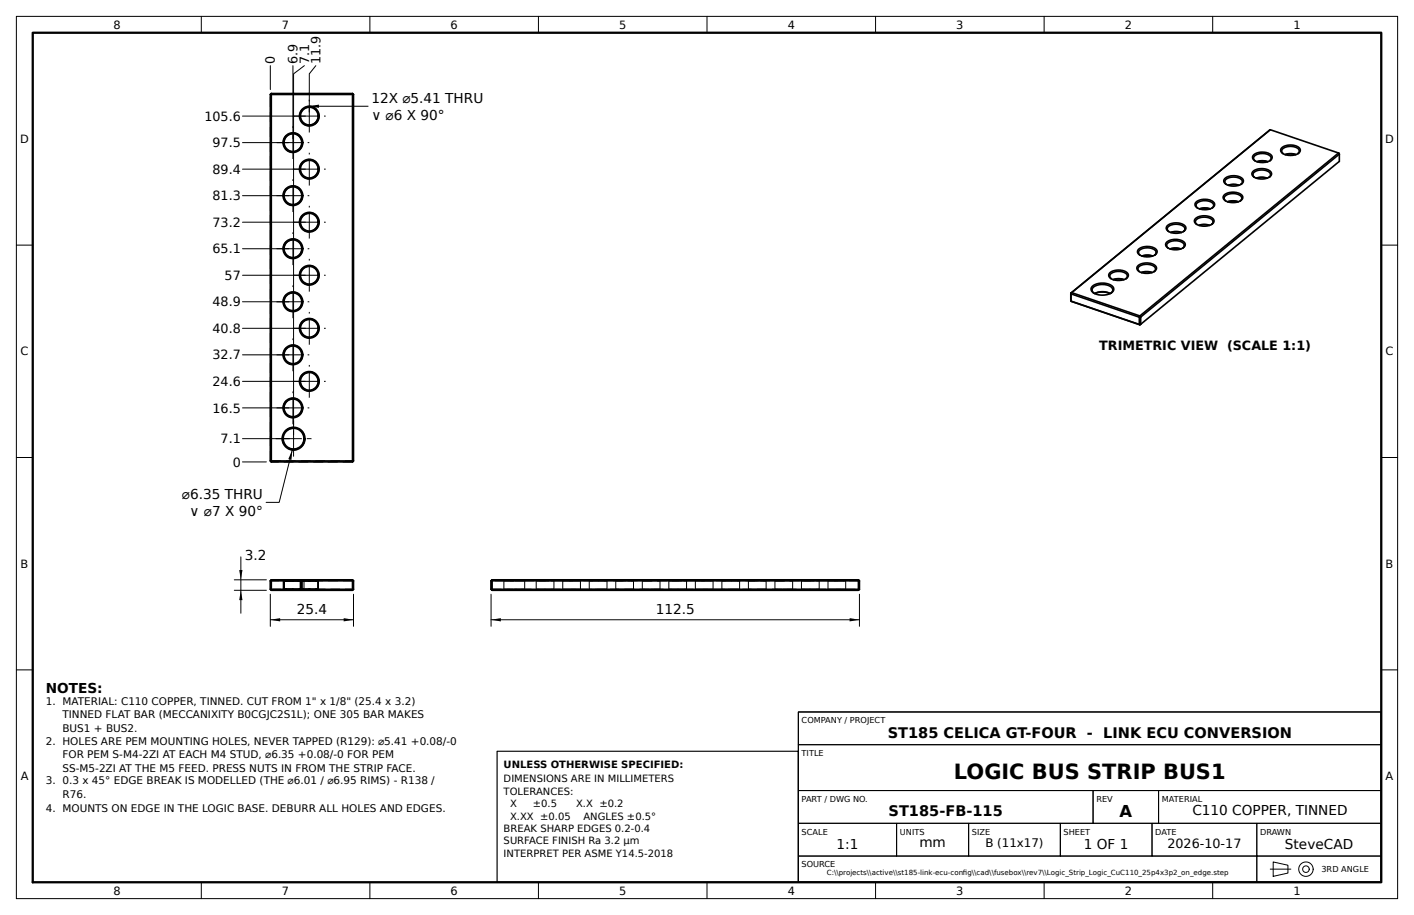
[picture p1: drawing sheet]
<svg xmlns="http://www.w3.org/2000/svg" width="432mm" height="279mm" viewBox="0 0 432 279" stroke-linecap="round" stroke-linejoin="round" font-family="sans-serif">
<g fill="none" stroke="#000" stroke-width=".5">
<path d="M82.5 28.9v111.9M82.5 28.9h25.4M82.8 28.6v112.5M82.8 28.6l-.3 .3M82.8 28.6h24.8M107.6 28.6v112.5M107.6 28.6l.3 .3M107.9 28.9v111.9M387.9 39.6l-.2 .2M387.9 39.6l-60.9 49.9M387.9 39.6l20.9 7.1M373.8 59.6a4.3 4.3 0 0 1 5.6 .3 1.87 1.87 0 0 1-2.2 1.9h-1.7a1.69 1.69 0 0 1-1.9-2z"/>
<path d="M374 54.6a4.3 4.3 0 0 1 5.6 .2 1.87 1.87 0 0 1-2.2 2l-1.7-.1a1.69 1.69 0 0 1-1.9-1.9zM374.5 56.3a1.11 1.11 0 0 1-.4-1.3 1.11 1.11 0 0 1 1.1-.7 3.3 3.3 0 0 1 4.2 1.1l-.5 .9M375.1 56.6a4.7 4.7 0 0 1 3.3 0M375.1 56.6a5.4 5.4 0 0 1 3.2 0M382.6 52.4a4.3 4.3 0 0 1 5.6 .3 1.87 1.87 0 0 1-2.2 1.9h-1.7a1.69 1.69 0 0 1-1.9-2zM382.7 47.4a4.3 4.3 0 0 1 5.7 .2 1.87 1.87 0 0 1-2.2 2l-1.7-.1a1.69 1.69 0 0 1-1.9-1.9zM383.1 54.1a1.11 1.11 0 0 1-.4-1.2 1.11 1.11 0 0 1 1.1-.8 3.3 3.3 0 0 1 4.2 1.1l-.5 .9M383.6 54.4a4.7 4.7 0 0 1 3.4 0M383.7 54.4a5.4 5.4 0 0 1 3.2 0M383.8 49.4a4.7 4.7 0 0 1 3.3 0M383.9 49.4a5.4 5.4 0 0 1 3.2 0M387.8 49.1a1.11 1.11 0 0 0 .3-1.3 1.11 1.11 0 0 0-1.1-.7 3.3 3.3 0 0 0-4.2 1.1l.5 .9"/>
<path d="M387.8 49.1h-.1M391.3 45.2a4.3 4.3 0 0 1 5.7 .3 1.87 1.87 0 0 1-2.2 1.9h-1.7a1.69 1.69 0 0 1-1.9-2zM391.9 46.9a1.11 1.11 0 0 1-.4-1.2 1.11 1.11 0 0 1 1.1-.8 3.3 3.3 0 0 1 4.2 1.1l-.5 .9M392.4 47.2a4.7 4.7 0 0 1 3.3 0M392.5 47.2a5.4 5.4 0 0 1 3.1 0M408.8 46.7l.2 .4M408.8 46.7l-60.7 49.8M409 47.1l-60.7 49.7M409 47.1v2.2l-60.7 49.7M347.6 76.2a4.3 4.3 0 0 1 5.7 .3 1.87 1.87 0 0 1-2.3 1.9l-1.6-.1a1.69 1.69 0 0 1-1.9-1.9zM348.1 77.9a1.11 1.11 0 0 1-.3-1.3 1.11 1.11 0 0 1 1.1-.7 3.3 3.3 0 0 1 4.2 1.1l-.5 .9M348.7 78.2a4.7 4.7 0 0 1 3.3 0"/>
<path d="M348.8 78.2a5.4 5.4 0 0 1 3.1 0M356.2 74a4.3 4.3 0 0 1 5.7 .3 1.87 1.87 0 0 1-2.3 1.9h-1.6a1.69 1.69 0 0 1-1.9-2zM356.4 69a4.3 4.3 0 0 1 5.7 .3 1.87 1.87 0 0 1-2.3 1.9l-1.7-.1a1.69 1.69 0 0 1-1.8-1.9zM356.7 75.8a1.11 1.11 0 0 1-.4-1.3 1.11 1.11 0 0 1 1.1-.8 3.3 3.3 0 0 1 4.2 1.1l-.4 1M356.9 70.7a1.11 1.11 0 0 1-.4-1.3 1.11 1.11 0 0 1 1.1-.7 3.3 3.3 0 0 1 4.2 1.1l-.4 .9M357.3 76a4.7 4.7 0 0 1 3.3 0M357.4 76a5.4 5.4 0 0 1 3.1 0M357.5 71a4.7 4.7 0 0 1 3.3 0M357.6 71a5.4 5.4 0 0 1 3.1 0M365 66.8a4.3 4.3 0 0 1 5.6 .3 1.87 1.87 0 0 1-2.2 1.9h-1.7a1.69 1.69 0 0 1-1.8-2zM365.2 61.8a4.3 4.3 0 0 1 5.6 .3 1.87 1.87 0 0 1-2.2 1.9l-1.7-.1a1.69 1.69 0 0 1-1.9-1.9zM365.5 68.5a1.11 1.11 0 0 1-.4-1.2 1.11 1.11 0 0 1 1.1-.8 3.3 3.3 0 0 1 4.2 1.1l-.4 .9"/>
<path d="M365.7 63.5a1.11 1.11 0 0 1-.4-1.3 1.11 1.11 0 0 1 1.1-.7 3.3 3.3 0 0 1 4.2 1.1l-.5 .9M366.1 68.8a4.7 4.7 0 0 1 3.3 0M366.2 68.8a5.4 5.4 0 0 1 3.1 0M366.3 63.8a4.7 4.7 0 0 1 3.3 0M366.4 63.8a5.4 5.4 0 0 1 3.1 0M374.3 61.3a1.11 1.11 0 0 1-.4-1.2 1.11 1.11 0 0 1 1.1-.8 3.3 3.3 0 0 1 4.2 1.1l-.5 .9M374.9 61.6a4.7 4.7 0 0 1 3.3 0M375 61.6a5.4 5.4 0 0 1 3.1 0M327 89.5l.1 .2M327 89.5l.1 2.5M327.1 92l21 7.2M327.1 89.7l20.8 7.2"/>
<path d="M327.1 92l20.8 7.1M327.1 89.7v2.3M327.2 89.4l-.1 .3M327.2 89.4l-.2 .1M327.2 89.4l20.9 7.1M333.5 87.5a4.9 4.9 0 0 1 6.5 .3 2.03 2.03 0 0 1-2.2 2.2l-1.9 .1a2.39 2.39 0 0 1-2.7-2.1zM334.1 89.5a1.31 1.31 0 0 1-.5-1.5 1.31 1.31 0 0 1 1.3-.9 4 4 0 0 1 4.9 1.1v.6l-.6 .7M338.8 83.4a4.3 4.3 0 0 1 5.7 .3 1.87 1.87 0 0 1-2.3 1.9h-1.6a1.69 1.69 0 0 1-1.9-2zM339 89.6a5.2 5.2 0 0 0-4.7 0 6 6 0 0 1 4.7 0M339.4 85.1a1.11 1.11 0 0 1-.4-1.3 1.11 1.11 0 0 1 1.1-.7 3.3 3.3 0 0 1 4.2 1.1l-.5 .9M339.9 85.4a4.7 4.7 0 0 1 3.3 0M340 85.4a5.4 5.4 0 0 1 3.1 0"/>
<path d="M347.4 81.2a4.3 4.3 0 0 1 5.7 .3 1.87 1.87 0 0 1-2.3 1.9h-1.6a1.69 1.69 0 0 1-1.9-2zM347.9 99.1l.2 .1M347.9 96.9v2.2M347.9 83a1.11 1.11 0 0 1-.3-1.3 1.11 1.11 0 0 1 1.1-.8 3.3 3.3 0 0 1 4.2 1.1l-.5 1M348.1 96.5l.2 .3M348.1 96.5l-.2 .4M348.3 96.8l-.4 .1M348.3 99l-.2 .2M348.3 99l-.4 .1M348.3 96.8v2.2M348.5 83.2a4.7 4.7 0 0 1 3.3 0M348.6 83.2a5.4 5.4 0 0 1 3.1 0"/>
<path d="M82.5 140.8h25.4M82.5 140.8l.3 .3M82.8 141.1h24.8M107.9 140.8l-.3 .3M82.5 177.3h25.4M82.5 179.9l.3 .4M82.5 179.9h25.4M82.5 177.3v2.6M82.8 177.1v3.2M82.8 177.1l-.3 .2M82.8 177.1h24.8M107.6 177.1l.3 .2"/>
<path d="M107.6 177.1v3.2M107.9 179.9l-.3 .4M107.9 177.3v2.6M149.9 177.3h112.6M149.9 179.9h112.6M149.9 179.9l.4 .4M149.9 177.3v2.6M150.3 177.1h111.8M150.3 177.1v3.2M150.3 177.1l-.4 .2M262.1 177.1v3.2M262.1 177.1l.4 .2"/>
<path d="M262.5 179.9l-.4 .4M262.5 177.3v2.6M82.8 180.3h24.8M150.3 180.3h111.8"/>
<circle cx="94.4" cy="35.5" r="2.71"/>
<circle cx="94.4" cy="35.5" r="3"/>
<circle cx="89.4" cy="43.6" r="3"/>
<circle cx="89.4" cy="59.8" r="3"/>
<circle cx="89.4" cy="43.6" r="2.71"/>
<circle cx="89.4" cy="59.8" r="2.71"/>
<circle cx="94.4" cy="51.7" r="2.71"/>
<circle cx="94.4" cy="51.7" r="3"/>
<circle cx="89.4" cy="76" r="2.71"/>
<circle cx="89.5" cy="75.9" r="3"/>
<circle cx="94.4" cy="67.9" r="2.71"/>
<circle cx="94.5" cy="67.8" r="3"/>
<circle cx="89.4" cy="92.2" r="2.71"/>
<circle cx="89.5" cy="92.1" r="3"/>
<circle cx="94.4" cy="84.1" r="2.71"/>
<circle cx="94.5" cy="84" r="3"/>
<circle cx="89.4" cy="108.3" r="2.71"/>
<circle cx="89.5" cy="108.4" r="3"/>
<circle cx="94.4" cy="116.4" r="2.71"/>
<circle cx="94.4" cy="100.3" r="2.7"/>
<circle cx="94.5" cy="100.3" r="3"/>
<circle cx="94.5" cy="116.4" r="3"/>
<circle cx="89.4" cy="124.5" r="2.71"/>
<circle cx="89.5" cy="124.5" r="3"/>
<circle cx="89.6" cy="134" r="3.2"/>
<circle cx="89.7" cy="134" r="3.5"/>
</g>
<g fill="none" stroke="#000" stroke-width=".31" stroke-dasharray="3 1.5" stroke-linecap="butt">
<path d="M82.5 28.9h.3M82.8 28.9v-.3M82.8 28.6l-.3 .3M82.8 28.6h24.8M82.8 28.9v111.9M97.2 35.4a2.7 2.7 0 0 0-4-2.4 2.7 2.7 0 0 0-.4 4.6 2.7 2.7 0 0 0 4.3-1.7l.1-.5M97.5 35.4a3 3 0 0 1-4.4 2.7 3 3 0 0 1-.4-5.1 3 3 0 0 1 4.7 2l.1 .4M107.6 28.9h.3M107.6 28.6v.3M107.6 28.9h-24.8M107.9 28.9l-.3-.3M107.9 28.9v111.9"/>
<path d="M92.2 59.7a2.71 2.71 0 0 0-4-2.4 2.71 2.71 0 0 0-.4 4.6 2.71 2.71 0 0 0 4.3-1.7l.1-.5M92.2 43.5a2.71 2.71 0 0 0-4-2.4 2.71 2.71 0 0 0-.4 4.6 2.71 2.71 0 0 0 4.3-1.7l.1-.5M92.5 59.7a3 3 0 0 1-4.4 2.7 3 3 0 0 1-.4-5.1 3 3 0 0 1 4.7 2l.1 .4M92.5 43.5a3 3 0 0 1-4.4 2.7 3 3 0 0 1-.4-5.1 3 3 0 0 1 4.7 2l.1 .4M97.2 51.6a2.7 2.7 0 0 0-4-2.4 2.7 2.7 0 0 0-.4 4.6 2.7 2.7 0 0 0 4.3-1.7l.1-.5M97.5 51.6a3 3 0 0 1-4.4 2.7 3 3 0 0 1-.4-5.1 3 3 0 0 1 4.7 2l.1 .4M92.2 75.9a2.71 2.71 0 0 0-4-2.4 2.71 2.71 0 0 0-.4 4.6 2.71 2.71 0 0 0 4.3-1.7l.1-.5M92.5 75.9a3 3 0 0 1-4.4 2.7 3 3 0 0 1-.4-5.1 3 3 0 0 1 4.7 2l.1 .4M97.2 67.8a2.7 2.7 0 0 0-4-2.4 2.7 2.7 0 0 0-.4 4.6 2.7 2.7 0 0 0 4.3-1.7l.1-.5M97.5 67.8a3 3 0 0 1-4.4 2.7 3 3 0 0 1-.4-5.1 3 3 0 0 1 4.7 2l.1 .4M92.2 92.1a2.71 2.71 0 0 0-4-2.4 2.71 2.71 0 0 0-.4 4.6 2.71 2.71 0 0 0 4.3-1.7l.1-.5M92.5 92.1a3 3 0 0 1-4.4 2.7 3 3 0 0 1-.4-5.1 3 3 0 0 1 4.7 2l.1 .4"/>
<path d="M97.2 84a2.7 2.7 0 0 0-4-2.4 2.7 2.7 0 0 0-.4 4.6 2.7 2.7 0 0 0 4.3-1.7l.1-.5M97.5 84a3 3 0 0 1-4.4 2.7 3 3 0 0 1-.4-5.1 3 3 0 0 1 4.7 2l.1 .4M92.2 108.3a2.71 2.71 0 0 0-4-2.4 2.71 2.71 0 0 0-.4 4.6 2.71 2.71 0 0 0 4.3-1.7l.1-.5M92.5 108.3a3 3 0 0 1-4.4 2.7 3 3 0 0 1-.4-5.1 3 3 0 0 1 4.7 2l.1 .4M97.2 116.4a2.7 2.7 0 0 0-4-2.4 2.7 2.7 0 0 0-.4 4.6 2.7 2.7 0 0 0 4.3-1.7l.1-.5M97.2 100.2a2.7 2.7 0 0 0-4-2.4 2.7 2.7 0 0 0-.4 4.6 2.7 2.7 0 0 0 4.3-1.7l.1-.5M97.5 100.2a3 3 0 0 1-4.4 2.7 3 3 0 0 1-.4-5.1 3 3 0 0 1 4.7 2l.1 .4M97.5 116.4a3 3 0 0 1-4.4 2.7 3 3 0 0 1-.4-5.1 3 3 0 0 1 4.7 2l.1 .4M92.2 124.5a2.71 2.71 0 0 0-4-2.4 2.71 2.71 0 0 0-.4 4.6 2.71 2.71 0 0 0 4.3-1.7l.1-.5M92.5 124.5a3 3 0 0 1-4.4 2.7 3 3 0 0 1-.4-5.1 3 3 0 0 1 4.7 2l.1 .4M92.8 133.9a3.2 3.2 0 0 0-4.6-2.8 3.2 3.2 0 0 0-.4 5.4 3.2 3.2 0 0 0 5-2.1v-.5M93.1 133.9a3.5 3.5 0 0 1-5 3.1 3.5 3.5 0 0 1-.5-5.9 3.5 3.5 0 0 1 5.5 2.3v.5"/>
<path d="M82.5 140.8l.3 .3M82.5 140.8v-111.9M82.8 140.8h-.3M82.8 141.1v-.3M82.8 140.8h24.8M107.6 140.8v.3M107.6 141.1l.3-.3M107.6 140.8v-111.9M107.6 141.1h-24.8M107.9 140.8h-.3M82.5 177.3h.3M82.5 179.9l.3 .4"/>
<path d="M82.5 179.9v-2.6M82.8 177.3v-.2M82.8 177.1l-.3 .2M82.8 179.9h-.3M82.8 179.9h24.8M82.8 177.1h24.8M82.8 177.3v2.6M86.2 177.1h6.9M86.4 177.1h6.1M86.5 179.9h6.3M86.5 177.3h6.3M86.5 179.9l-.3 .4"/>
<path d="M86.5 177.3v2.6M86.5 177.3l-.3-.2M86.7 179.9h5.5M86.7 177.3h5.5M86.7 179.9l-.3 .4M86.7 177.3v2.6M86.7 177.3l-.3-.2M91.4 177.1h6.1M91.7 179.9h5.5M91.7 177.3h5.5M91.7 179.9l-.3 .4M91.7 177.3v2.6"/>
<path d="M91.7 177.3l-.3-.2M92.2 179.9h-5.5M92.2 177.3v2.6M92.2 177.3h-5.5M92.5 177.1h-6.1M92.5 177.1l-.3 .2M92.8 179.9h-6.3M92.8 177.3v2.6M92.8 177.3h-6.3M93.1 177.1h-6.9M93.1 177.1l-.3 .2M97.2 179.9h-5.5"/>
<path d="M97.2 177.3v2.6M97.2 177.3h-5.5M97.5 177.1h-6.1M97.5 177.1l-.3 .2M107.6 177.3h.3M107.6 177.1v.2M107.6 179.9v.4M107.6 179.9v-2.6M107.6 177.3h-24.8M107.9 177.3l-.3-.2M107.9 179.9h-.3M107.9 177.3v2.6"/>
<path d="M149.9 177.3h.4M149.9 179.9l.4 .4M149.9 179.9v-2.6M150.3 177.1l-.4 .2M150.3 177.3v-.2M150.3 177.1h111.8M150.3 179.9h-.4M150.3 177.3v2.6M150.3 179.9h111.8M153.6 177.1h3.4M153.9 179.9h3.1M153.9 177.3h6.3"/>
<path d="M153.9 179.9l-.3 .4M153.9 177.3v2.6M153.9 177.3l-.3-.2M157 177.1h3.5M157 179.9h3.2M157 177.3h-3.1M160.2 179.9h-6.3M160.2 177.3h-3.2M160.2 179.9l.3 .4M160.2 177.3v2.6M160.2 177.3l.3-.2M160.5 177.1h-6.9"/>
<path d="M163.4 177.1h3.1M163.7 179.9h2.8M163.7 177.3h5.5M163.7 179.9l-.3 .4M163.7 177.3v2.6M163.7 177.3l-.3-.2M166.5 177.1h3M166.5 179.9h2.7M166.5 177.3h-2.8M169.2 179.9h-5.5M169.2 177.3h-2.7M169.2 179.9l.3 .4"/>
<path d="M169.2 177.3v2.6M169.2 177.3l.3-.2M169.5 177.1h-6.1M171.5 177.1h3.1M171.8 179.9h2.8M171.8 177.3h5.5M171.8 179.9l-.3 .4M171.8 177.3v2.6M171.8 177.3l-.3-.2M174.6 177.1h3M174.6 179.9h2.7M174.6 177.3h-2.8"/>
<path d="M177.3 179.9h-5.5M177.3 177.3h-2.7M177.3 179.9l.3 .4M177.3 177.3v2.6M177.3 177.3l.3-.2M177.6 177.1h-6.1M179.6 177.1h3.1M179.9 179.9h2.8M179.9 177.3h5.5M179.9 179.9l-.3 .4M179.9 177.3v2.6M179.9 177.3l-.3-.2"/>
<path d="M182.7 177.1h3M182.7 179.9h2.7M182.7 177.3h-2.8M185.4 179.9h-5.5M185.4 177.3h-2.7M185.4 179.9l.3 .4M185.4 177.3v2.6M185.4 177.3l.3-.2M185.7 177.1h-6.1M187.7 177.1h3.1M188 179.9h2.8M188 177.3h5.5"/>
<path d="M188 179.9l-.3 .4M188 177.3v2.6M188 177.3l-.3-.2M190.8 177.1h3M190.8 179.9h2.7M190.8 177.3h-2.8M193.5 179.9h-5.5M193.5 177.3h-2.7M193.5 179.9l.3 .4M193.5 177.3v2.6M193.5 177.3l.3-.2M193.8 177.1h-6.1"/>
<path d="M195.8 177.1h3.1M196.1 179.9h2.8M196.1 177.3h5.5M196.1 179.9l-.3 .4M196.1 177.3v2.6M196.1 177.3l-.3-.2M198.9 177.1h3M198.9 179.9h2.7M198.9 177.3h-2.8M201.6 179.9h-5.5M201.6 177.3h-2.7M201.6 179.9l.3 .4"/>
<path d="M201.6 177.3v2.6M201.6 177.3l.3-.2M201.9 177.1h-6.1M203.9 177.1h3.1M204.2 179.9h2.8M204.2 177.3h5.5M204.2 179.9l-.3 .4M204.2 177.3v2.6M204.2 177.3l-.3-.2M207 177.1h3M207 179.9h2.7M207 177.3h-2.8"/>
<path d="M209.7 179.9h-5.5M209.7 177.3h-2.7M209.7 179.9l.3 .4M209.7 177.3v2.6M209.7 177.3l.3-.2M210 177.1h-6.1M212 177.1h3.1M212.3 179.9h2.8M212.3 177.3h5.5M212.3 179.9l-.3 .4M212.3 177.3v2.6M212.3 177.3l-.3-.2"/>
<path d="M215.1 177.1h3M215.1 179.9h2.7M215.1 177.3h-2.8M217.8 179.9h-5.5M217.8 177.3h-2.7M217.8 179.9l.3 .4M217.8 177.3v2.6M217.8 177.3l.3-.2M218.1 177.1h-6.1M220.1 177.1h3.1M220.4 179.9h2.8M220.4 177.3h5.5"/>
<path d="M220.4 179.9l-.3 .4M220.4 177.3v2.6M220.4 177.3l-.3-.2M223.2 177.1h3M223.2 179.9h2.7M223.2 177.3h-2.8M225.9 179.9h-5.5M225.9 177.3h-2.7M225.9 179.9l.3 .4M225.9 177.3v2.6M225.9 177.3l.3-.2M226.2 177.1h-6.1"/>
<path d="M228.2 177.1h3.1M228.5 179.9h2.8M228.5 177.3h5.5M228.5 179.9l-.3 .4M228.5 177.3v2.6M228.5 177.3l-.3-.2M231.3 177.1h3M231.3 179.9h2.7M231.3 177.3h-2.8M234 179.9h-5.5M234 177.3h-2.7M234 179.9l.3 .4"/>
<path d="M234 177.3v2.6M234 177.3l.3-.2M234.3 177.1h-6.1M236.3 177.1h3M236.6 179.9h2.7M236.6 177.3h5.5M236.6 179.9l-.3 .4M236.6 177.3v2.6M236.6 177.3l-.3-.2M239.3 177.1h3.1M239.3 179.9h2.8M239.3 177.3h-2.7"/>
<path d="M242.1 179.9h-5.5M242.1 177.3h-2.8M242.1 179.9l.3 .4M242.1 177.3v2.6M242.1 177.3l.3-.2M242.4 177.1h-6.1M244.4 177.1h3M244.7 179.9h2.7M244.7 177.3h5.5M244.7 179.9l-.3 .4M244.7 177.3v2.6M244.7 177.3l-.3-.2"/>
<path d="M247.4 177.1h3.1M247.4 179.9h2.8M247.4 177.3h-2.7M250.2 179.9h-5.5M250.2 177.3h-2.8M250.2 179.9l.3 .4M250.2 177.3v2.6M250.2 177.3l.3-.2M250.5 177.1h-6.1M252.5 177.1h3M252.8 179.9h2.7M252.8 177.3h5.5"/>
<path d="M252.8 179.9l-.3 .4M252.8 177.3v2.6M252.8 177.3l-.3-.2M255.5 177.1h3.1M255.5 179.9h2.8M255.5 177.3h-2.7M258.3 179.9h-5.5M258.3 177.3h-2.8M258.3 179.9l.3 .4M258.3 177.3v2.6M258.3 177.3l.3-.2M258.6 177.1h-6.1"/>
<path d="M262.1 177.3h.4M262.1 177.1v.2M262.1 177.3h-111.8M262.1 179.9v.4M262.1 179.9v-2.6M262.5 177.3l-.4-.2M262.5 179.9h-.4M262.5 177.3v2.6M82.8 180.3v-.4M86.2 180.3h6.9M86.4 180.3h6.1M91.4 180.3h6.1"/>
<path d="M92.5 180.3h-6.1M92.5 180.3l-.3-.4M93.1 180.3h-6.9M93.1 180.3l-.3-.4M97.5 180.3h-6.1M97.5 180.3l-.3-.4M107.6 180.3l.3-.4M107.6 180.3h-24.8M150.3 180.3v-.4M153.6 180.3h6.9M157 180.3h-3.4M160.5 180.3h-3.5"/>
<path d="M163.4 180.3h6.1M166.5 180.3h-3.1M169.5 180.3h-3M171.5 180.3h6.1M174.6 180.3h-3.1M177.6 180.3h-3M179.6 180.3h6.1M182.7 180.3h-3.1M185.7 180.3h-3M187.7 180.3h6.1M190.8 180.3h-3.1M193.8 180.3h-3"/>
<path d="M195.8 180.3h6.1M198.9 180.3h-3.1M201.9 180.3h-3M203.9 180.3h6.1M207 180.3h-3.1M210 180.3h-3M212 180.3h6.1M215.1 180.3h-3.1M218.1 180.3h-3M220.1 180.3h6.1M223.2 180.3h-3.1M226.2 180.3h-3"/>
<path d="M228.2 180.3h6.1M231.3 180.3h-3.1M234.3 180.3h-3M236.3 180.3h6.1M239.3 180.3h-3M242.4 180.3h-3.1M244.4 180.3h6.1M247.4 180.3h-3M250.5 180.3h-3.1M252.5 180.3h6.1M255.5 180.3h-3M258.6 180.3h-3.1"/>
<path d="M262.1 180.3l.4-.4M262.1 180.3h-111.8"/>
</g>
<g fill="none" stroke="#000" stroke-width=".31">
<path d="M5 5h421.8v269.4h-421.8zM61.5 5v5M112.9 5v5M164.4 5v5M215.9 5v5M267.4 5v5M318.9 5v5M370.3 5v5M74.1 35.4h19.2M82.5 20.1v7.3M89.4 20.1v22.2M93 20.1l-3.4 2.5v110.2"/>
<path d="M94.4 32.4h18M96.5 20.1l-2.1 2.5v11.6M74.1 59.7h14.2M74.1 51.6h19.2M74.1 43.5h14.2M5 74.8h5M74.1 75.9h14.2M74.1 67.8h19.2M421.8 74.8h5M74.1 92.1h14.2M74.1 84h19.2M74.1 116.4h19.2"/>
<path d="M74.1 108.3h14.2M74.1 100.2h19.2M5 139.7h5M74.1 133.9h14.4M74.1 124.5h14.2M89.3 137.4l-4 16h-4M421.8 139.7h5M74.1 141.1h7.2M71.5 177.1h9.8M73.6 170v17.3M71.5 180.3h9.8M82.5 181.5v9.7"/>
<path d="M82.5 189.3h25.4M107.9 181.5v9.7M149.9 189.3h112.6M149.9 181.5v9.7M262.5 181.5v9.7M5 204.5h5M243.8 217.4h178v10h-178zM421.8 204.5h5M243.8 227.4h178v14h-178zM243.8 241.4h90v10h-90zM243.8 251.4h30v10h-30zM273.8 251.4h22v10h-22z"/>
<path d="M295.8 251.4h28v10h-28zM323.8 251.4h28v10h-28zM333.8 241.4h20v10h-20zM351.8 251.4h32v10h-32zM353.8 241.4h68v10h-68zM383.8 251.4h38v10h-38zM61.5 269.4v5M112.9 269.4v5M164.4 269.4v5M215.9 269.4v5M243.8 261.4h140v8h-140zM267.4 269.4v5"/>
<path d="M318.9 269.4v5M370.3 269.4v5M383.8 261.4h38v8h-38zM388.8 263.2l4.5 1v2.4l-4.5 1z"/>
<circle cx="398.8" cy="265.4" r="2.2"/>
<circle cx="398.8" cy="265.4" r="1"/>
</g>
<g fill="none" stroke="#000" stroke-width=".31" stroke-dasharray="8 1.5 1.5 1.5" stroke-linecap="butt">
<path d="M89.4 35.4h10.1M84.4 59.7h10.1M84.4 43.5h10.1M89.4 51.6h10.1M89.4 48.6v-10.1M94.4 56.7v-10.1M94.4 40.5v-10.1M84.4 75.9h10.1M89.4 67.8h10.1M89.4 64.8v-10.1M94.4 72.9v-10.1M84.4 92.1h10.1"/>
<path d="M89.4 84h10.1M89.4 97.2v-10.1M89.4 81v-10.1M94.4 89.1v-10.1M84.4 108.3h10.1M89.4 116.4h10.1M89.4 100.2h10.1M89.4 113.4v-10.1M94.4 105.3v-10.1M84.2 133.9h10.9M84.4 124.5h10.1M89.4 129.6v-10.1"/>
<path d="M89.6 139.4v-10.9M94.4 121.5v-10.1M387.8 265.4h6.5"/>
</g>
<path d="M10 10h411.8v259.4h-411.8z" fill="none" stroke="#000" stroke-width=".7"/>
<path d="M243.8 217.4h178v52h-178zM151.8 229.4h92v40h-92z" fill="none" stroke="#000" stroke-width=".35"/>
<path d="M94.4 32.4l3-.5v1zM89.3 137.4l-.3 3-1-.2zM73 174.1h1.1l-.5 3zM73.6 180.3l.5 3h-1.1zM82.5 189.3l3-.6v1.1zM105 188.7l2.9 .6-2.9 .5zM149.9 189.3l3-.6v1.1zM259.4 188.7l3.1 .6-3.1 .5z" fill="#000"/>
<text font-size="6.4" x="291.3" y="237.9">LOGIC BUS STRIP BUS1</text>
<text font-size="5" x="341.9" y="249.4">A</text>
<g font-size="4.4">
<text x="271.1" y="225.2">ST185 CELICA GT-FOUR - LINK ECU CONVERSION</text>
<text x="271.4" y="249.2">ST185-FB-115</text>
</g>
<g font-size="4.2">
<text x="113.4" y="31.3">12X ⌀5.41 THRU</text>
<text x="113.4" y="36.6">∨ ⌀6 X 90°</text>
<text x="55.6" y="152.3">⌀6.35 THRU</text>
<text x="57.9" y="157.5">∨ ⌀7 X 90°</text>
<text x="74.8" y="171">3.2</text>
<text x="90.6" y="187.4">25.4</text>
<text x="200.2" y="187.4">112.5</text>
<text x="14" y="211.5">NOTES:</text>
<text x="364.1" y="248.9">C110 COPPER, TINNED</text>
<text x="255.5" y="259.1">1:1</text>
<text x="280.7" y="258.8">mm</text>
<text x="331" y="259.1">1 OF 1</text>
<text x="392.4" y="259.1">SteveCAD</text>
</g>
<g font-size="3.9">
<text x="84" y="19.5" transform="rotate(-90 84 19.5)">0</text>
<text x="90.9" y="19.5" transform="rotate(-90 90.9 19.5)">6.9</text>
<text x="94.4" y="19.5" transform="rotate(-90 94.4 19.5)">7.1</text>
<text x="97.9" y="19.5" transform="rotate(-90 97.9 19.5)">11.9</text>
<text x="62.4" y="36.9">105.6</text>
<text x="64.9" y="45">97.5</text>
<text x="64.9" y="53.1">89.4</text>
<text x="64.9" y="61.2">81.3</text>
<text x="64.9" y="69.3">73.2</text>
<text x="64.9" y="77.4">65.1</text>
<text x="68.6" y="85.4">57</text>
<text x="64.9" y="93.6">48.9</text>
<text x="64.9" y="101.7">40.8</text>
<text x="335.7" y="106.8">TRIMETRIC VIEW (SCALE 1:1)</text>
<text x="64.9" y="109.8">32.7</text>
<text x="64.9" y="117.9">24.6</text>
<text x="64.9" y="126">16.5</text>
<text x="67.4" y="135.4">7.1</text>
<text x="71.1" y="142.5">0</text>
<text x="356.5" y="259">2026-10-17</text>
</g>
<text font-size="3.6" x="300.9" y="258.7">B (11x17)</text>
<g font-size="3.5">
<text x="34.6" y="8.8">8</text>
<text x="86.1" y="8.8">7</text>
<text x="137.6" y="8.8">6</text>
<text x="189.1" y="8.7">5</text>
<text x="240.5" y="8.8">4</text>
<text x="292" y="8.8">3</text>
<text x="343.5" y="8.8">2</text>
<text x="395" y="8.8">1</text>
<text x="6.2" y="43.7">D</text>
<text x="423" y="43.7">D</text>
<text x="6.3" y="108.5">C</text>
<text x="423.1" y="108.5">C</text>
<text x="6.3" y="173.4">B</text>
<text x="423.1" y="173.4">B</text>
<text x="6.3" y="238.2">A</text>
<text x="423.1" y="238.2">A</text>
<text x="34.6" y="273.2">8</text>
<text x="86.1" y="273.2">7</text>
<text x="137.6" y="273.2">6</text>
<text x="189.1" y="273.1">5</text>
<text x="240.5" y="273.2">4</text>
<text x="292" y="273.2">3</text>
<text x="343.5" y="273.2">2</text>
<text x="395" y="273.2">1</text>
</g>
<g font-size="3.2">
<text x="14" y="215.4">1. MATERIAL: C110 COPPER, TINNED. CUT FROM 1&quot; x 1/8&quot; (25.4 x 3.2)</text>
<text x="19.1" y="219.3">TINNED FLAT BAR (MECCANIXITY B0CGJC2S1L); ONE 305 BAR MAKES</text>
<text x="14" y="227.4">2. HOLES ARE PEM MOUNTING HOLES, NEVER TAPPED (R129): ⌀5.41 +0.08/-0</text>
<text x="19.1" y="223.5">BUS1 + BUS2.</text>
<text x="19.1" y="231.4">FOR PEM S-M4-2ZI AT EACH M4 STUD, ⌀6.35 +0.08/-0 FOR PEM</text>
<text x="14" y="239.5">3. 0.3 x 45° EDGE BREAK IS MODELLED (THE ⌀6.01 / ⌀6.95 RIMS) - R138 /</text>
<text x="19.1" y="235.6">SS-M5-2ZI AT THE M5 FEED. PRESS NUTS IN FROM THE STRIP FACE.</text>
<text x="19.1" y="243.6">R76.</text>
<text x="14" y="248">4. MOUNTS ON EDGE IN THE LOGIC BASE. DEBURR ALL HOLES AND EDGES.</text>
</g>
<g font-size="3.1">
<text x="153.8" y="234.4">UNLESS OTHERWISE SPECIFIED:</text>
<text x="153.8" y="238.9">DIMENSIONS ARE IN MILLIMETERS</text>
<text x="153.8" y="242.7">TOLERANCES:</text>
<text x="155.7" y="246.6">X</text>
<text x="155.7" y="250.4">X.XX ±0.05</text>
<text x="162.7" y="246.6">±0.5</text>
<text x="175.9" y="246.6">X.X ±0.2</text>
<text x="178.2" y="250.4">ANGLES ±0.5°</text>
<text x="153.8" y="254.2">BREAK SHARP EDGES 0.2-0.4</text>
<text x="153.8" y="257.7">SURFACE FINISH Ra 3.2 µm</text>
<text x="153.8" y="261.8">INTERPRET PER ASME Y14.5-2018</text>
</g>
<g font-size="2.5">
<text x="244.8" y="220.6">COMPANY / PROJECT</text>
<text x="244.8" y="230.9">TITLE</text>
<text x="244.8" y="244.8">PART / DWG NO.</text>
<text x="334.8" y="244.9">REV</text>
<text x="354.8" y="244.9">MATERIAL</text>
<text x="244.8" y="254.9">SCALE</text>
<text x="274.8" y="254.9">UNITS</text>
<text x="296.8" y="254.9">SIZE</text>
<text x="324.8" y="254.9">SHEET</text>
<text x="352.8" y="254.9">DATE</text>
<text x="384.8" y="254.9">DRAWN</text>
<text x="244.8" y="264.9">SOURCE</text>
<text x="403.5" y="266.3">3RD ANGLE</text>
</g>
<g font-size="2.2">
<text x="252.5" y="267.2">C:\\projects\\active\\st185-link-ecu-confg\\cad\\fusebox\\rev7\\Logic_Strip_Logic_CuC110_25p4x3p2_on_edge.step</text>
<text x="294.1" y="267.2">i</text>
</g>
</svg>
